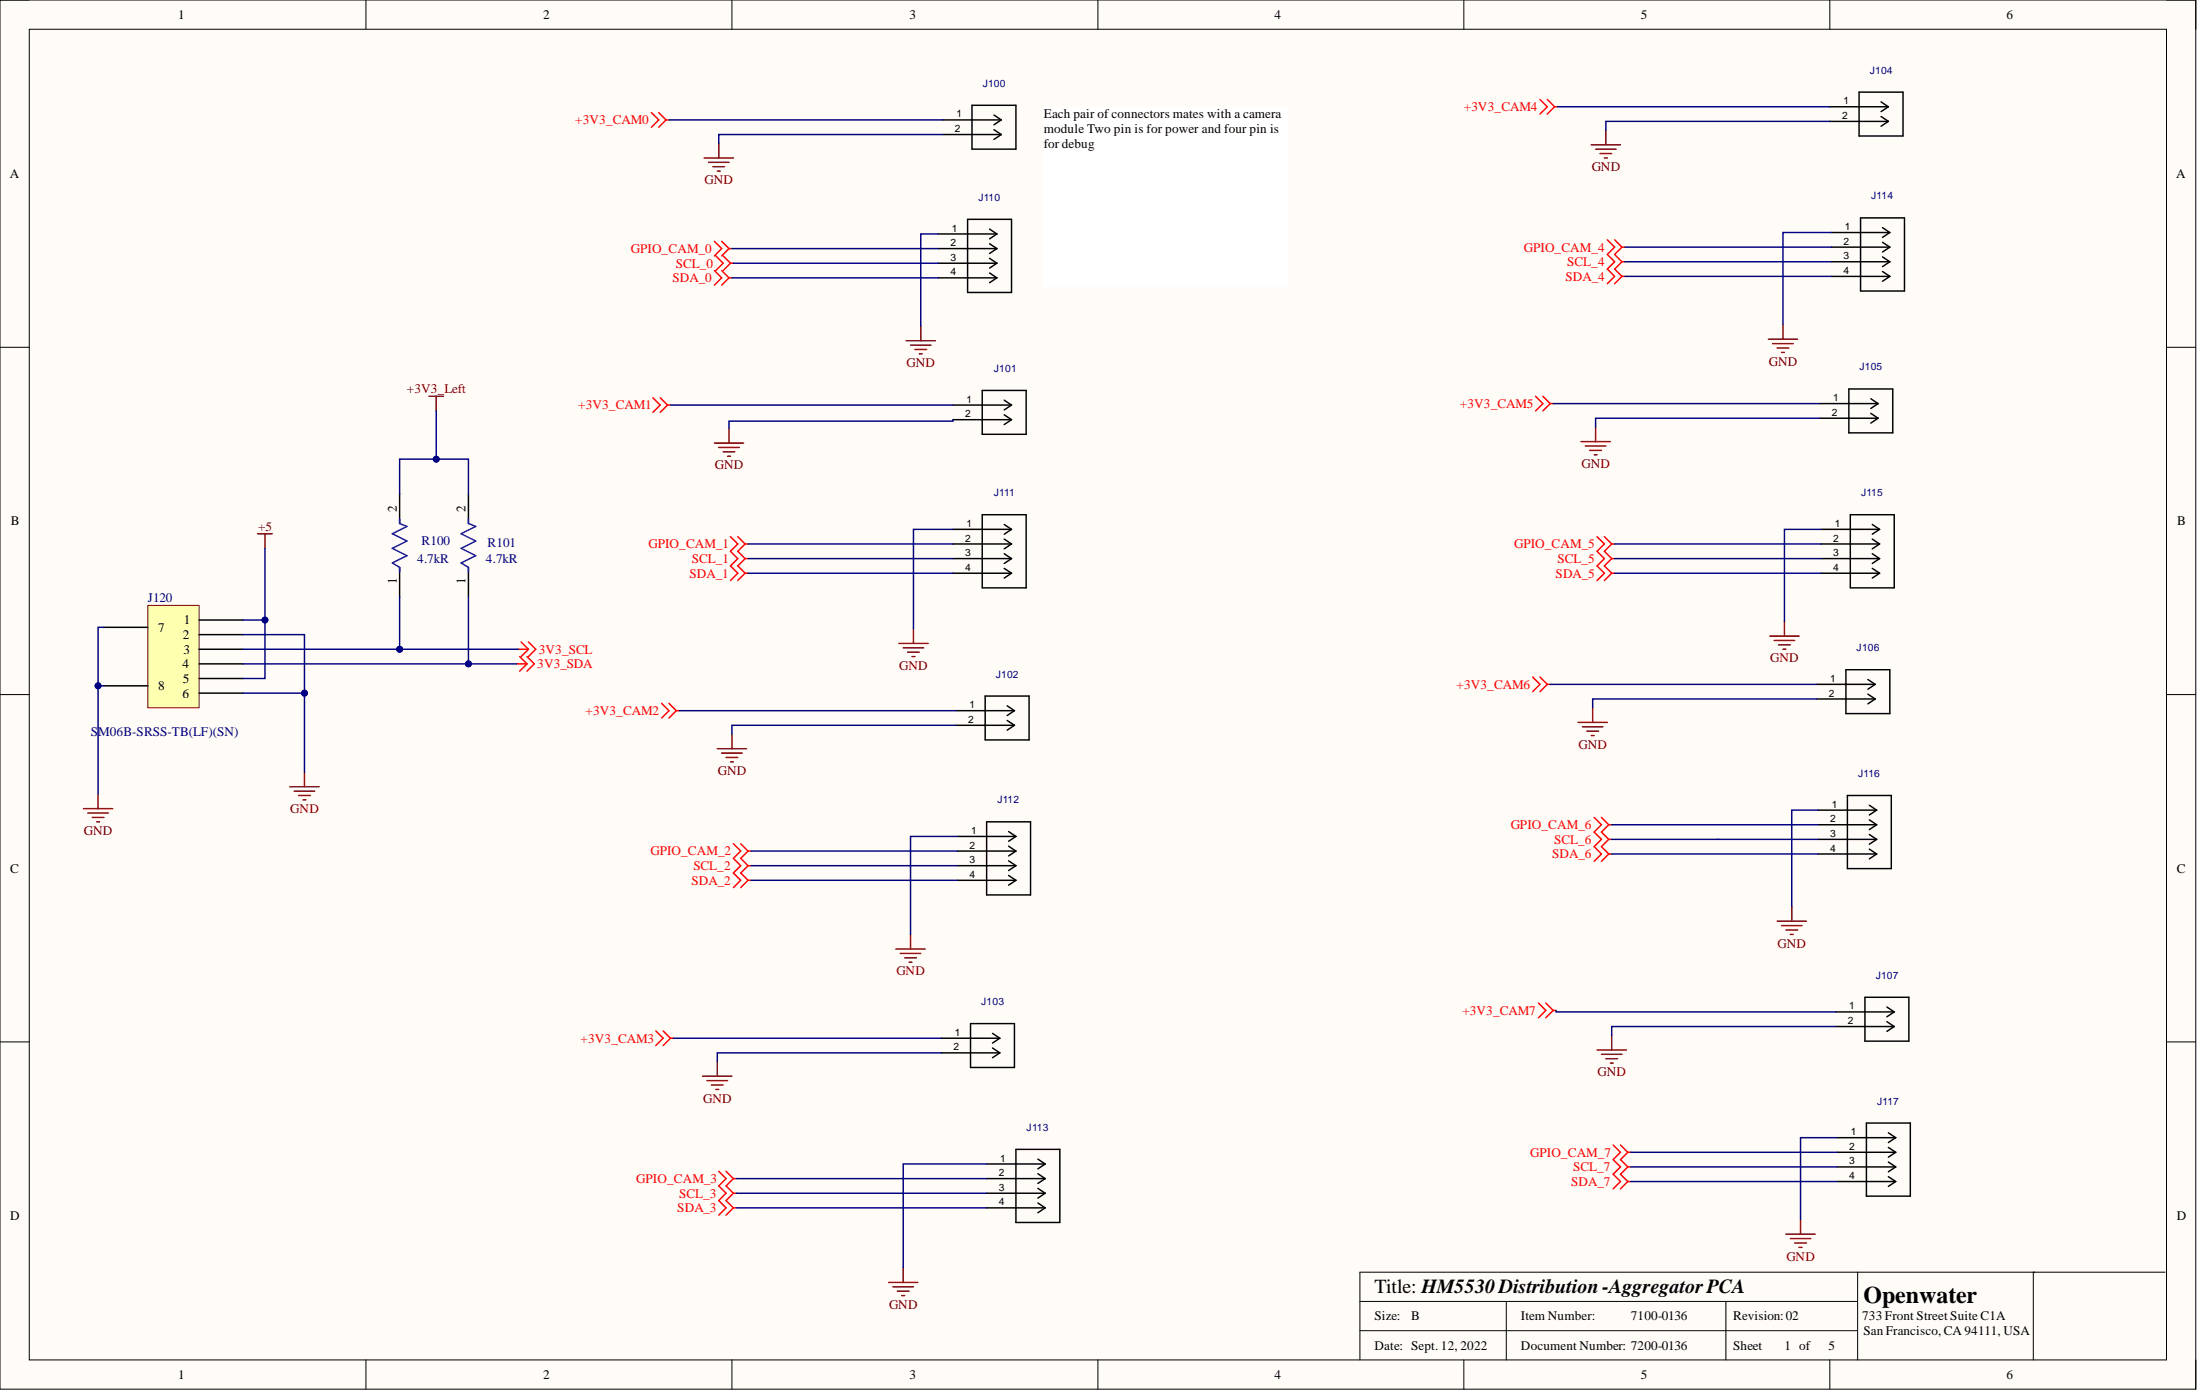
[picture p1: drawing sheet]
<svg xmlns="http://www.w3.org/2000/svg" width="381mm" height="241mm" viewBox="0 0 381 241" stroke-linecap="round" stroke-linejoin="round" font-family="sans-serif">
<path d="M0 0h380.3v240.5h-380.3z" fill-rule="evenodd" fill="#fffcf8"/>
<path d="M0 0h380.3v240.5h-380.3z" fill="none" stroke="#000" stroke-width=".17"/>
<path d="M5.1 5.1h370.1v230.3h-370.1z" fill-rule="evenodd" fill="#fffcf8"/>
<g fill="none" stroke="#000" stroke-width=".17">
<path d="M0 0h5.1M5.1 5.1h370.1v230.3h-370.1zM63.4 0v5.1M126.8 0v5.1M190.1 0v5.1M253.5 0v5.1M316.9 0v5.1M375.2 0h5.1v5.1M0 60.1h5.1M375.2 60.1h5.1M0 120.2h5.1M375.2 120.2h5.1"/>
<path d="M0 180.3h5.1M375.2 180.3h5.1M63.4 235.4v5.1M126.8 235.4v5.1M190.1 235.4v5.1M235.5 225.3h86.2M235.5 230.3h86.2M253.5 235.4v5.1M260.9 225.3v10.1M298.9 225.3v10.1M316.9 235.4v5.1M321.7 220.2v15.2"/>
<path d="M352.1 220.2v15.2M374.9 220.2h-139.4v15.2M380.3 235.4v5.1"/>
</g>
<g fill="none" stroke="#000" stroke-width=".25">
<path d="M168.3 18.2h7.6v7.6h-7.6zM172.1 19.9l1.3 .9M316.9 18.5h10.1M322 15.9h7.6v7.6h-7.6zM325.8 17.6l1.2 .9M327 18.5l-1.2 .8M163.3 23.3h10.1M163.3 20.8h10.1M167.6 38h7.6v12.6h-7.6zM171.4 39.7l1.2 .8M172.1 22.4l1.3 .9M173.4 23.3l-1.3 .8"/>
<path d="M173.4 20.8l-1.3 .8M316.9 21h10.1M322.2 37.7h7.6v12.7h-7.6zM325.8 20.2l1.2 .8M326 39.4l1.3 .8M327 21l-1.2 .9M162.5 48.1h10.1M162.5 45.6h10.1M162.5 43h10.1M162.5 40.5h10.1M171.4 47.3l1.2 .8M171.4 44.7l1.2 .9"/>
<path d="M171.4 42.2l1.2 .8M172.6 48.1l-1.2 .8M172.6 45.6l-1.2 .8M172.6 43l-1.2 .9M172.6 40.5l-1.2 .8M317.1 47.8h10.2M317.1 45.3h10.2M317.1 42.8h10.2M317.1 40.2h10.2M326 47l1.3 .8M326 44.5l1.3 .8M326 41.9l1.3 .9"/>
<path d="M327.3 47.8l-1.3 .9M327.3 45.3l-1.3 .9M327.3 42.8l-1.3 .8M327.3 40.2l-1.3 .9M165 72.6h10.2M165 70.1h10.2M170.1 67.6h7.6v7.6h-7.6zM173.9 71.8l1.3 .8M173.9 69.3l1.3 .8M175.2 72.6l-1.3 .9M175.2 70.1l-1.3 .9M315.1 72.4h10.2"/>
<path d="M315.1 69.9h10.2M320.2 67.3h7.6v7.6h-7.6zM324 71.6l1.3 .8M324 69l1.3 .9M325.3 72.4l-1.3 .8M325.3 69.9l-1.3 .8M165 99.2h10.2M165 96.7h10.2M165 94.2h10.2M165 91.6h10.2M170.1 89.1h7.6v12.7h-7.6zM173.9 98.4l1.3 .8"/>
<path d="M173.9 95.8l1.3 .9M173.9 93.3l1.3 .9M173.9 90.8l1.3 .8M175.2 99.2l-1.3 .9M175.2 96.7l-1.3 .8M175.2 94.2l-1.3 .8M175.2 91.6l-1.3 .9M315.4 99.2h10.1M315.4 96.7h10.1M315.4 94.2h10.1M315.4 91.6h10.1M320.4 89.1h7.6v12.7h-7.6z"/>
<path d="M324.2 98.4l1.3 .8M324.2 95.8l1.3 .9M324.2 93.3l1.3 .9M324.2 90.8l1.3 .8M325.5 99.2l-1.3 .9M325.5 96.7l-1.3 .8M325.5 94.2l-1.3 .8M325.5 91.6l-1.3 .9M314.6 118.5h10.1M319.7 115.9h7.6v7.6h-7.6zM323.5 117.6l1.2 .9M324.7 118.5l-1.2 .8"/>
<path d="M165.5 125.5h10.2M165.5 123h10.2M170.6 120.5h7.6v7.6h-7.6zM174.4 124.7l1.3 .8M174.4 122.2l1.3 .8M175.7 125.5l-1.3 .9M175.7 123l-1.3 .9M314.6 121h10.1M319.9 137.7h7.6v12.7h-7.6zM323.5 120.1l1.2 .9M323.7 139.4l1.3 .8M324.7 121l-1.2 .8"/>
<path d="M165.8 152.4h10.1M165.8 149.8h10.1M165.8 147.3h10.1M165.8 144.8h10.1M170.9 142.3h7.6v12.6h-7.6zM174.7 151.5l1.2 .9M174.7 149l1.2 .8M174.7 146.5l1.2 .8M174.7 143.9l1.2 .9M175.9 152.4l-1.2 .8M175.9 149.8l-1.2 .9M175.9 147.3l-1.2 .9"/>
<path d="M175.9 144.8l-1.2 .8M314.9 147.8h10.1M314.9 145.3h10.1M314.9 142.8h10.1M314.9 140.2h10.1M323.7 147l1.3 .8M323.7 144.4l1.3 .9M323.7 141.9l1.3 .9M325 147.8l-1.3 .9M325 145.3l-1.3 .8M325 142.8l-1.3 .8M325 140.2l-1.3 .9"/>
<path d="M163 179.7h10.1M168.1 177.2h7.6v7.6h-7.6zM171.9 178.9l1.2 .8M173.1 179.7l-1.2 .9M317.9 177.7h10.1M317.9 175.2h10.1M323 172.6h7.6v7.6h-7.6zM326.8 176.8l1.2 .9M326.8 174.3l1.2 .9M328 177.7l-1.2 .8M328 175.2l-1.2 .8M163 182.2h10.1"/>
<path d="M171.9 181.4l1.2 .8M173.1 182.2l-1.2 .9M175.9 199h7.6v12.6h-7.6zM318.2 199.5h10.1M318.2 196.9h10.1M323.2 194.4h7.6v12.7h-7.6zM327 198.6l1.3 .9M327 196.1l1.3 .8M328.3 199.5l-1.3 .8M328.3 196.9l-1.3 .9M170.9 209.1h10.1M170.9 206.5h10.1"/>
<path d="M170.9 204h10.1M170.9 201.5h10.1M179.7 208.2l1.3 .9M179.7 205.7l1.3 .8M179.7 203.2l1.3 .8M179.7 200.6l1.3 .9M181 209.1l-1.3 .8M181 206.5l-1.3 .9M181 204l-1.3 .9M181 201.5l-1.3 .8M318.2 204.5h10.1M318.2 202h10.1"/>
<path d="M327 203.7l1.3 .8M327 201.1l1.3 .9M328.3 204.5l-1.3 .9M328.3 202l-1.3 .8"/>
</g>
<g fill="none" stroke="#f00" stroke-width=".25">
<path d="M123.7 41.8l1.3 1.2-1.3 1.3M123.7 46.8l1.3 1.3-1.3 1.3M124 44.3l1.2 1.3-1.2 1.2M125 41.8l1.2 1.2M125 46.8l1.2 1.3M125.2 44.3l1.3 1.3M126.2 43l-1.2 1.3M126.2 43h.6M126.2 48.1l-1.2 1.3M126.2 48.1h.6M126.5 45.6l-1.3 1.2M126.5 45.6h.5"/>
<path d="M278.4 41.5l1.2 1.3-1.2 1.2 1.2 1.3-1.2 1.3 1.2 1.2-1.2 1.3M279.6 41.5l1.3 1.3M280.9 42.8l-1.3 1.2 1.3 1.3M280.9 42.8h.5M280.9 45.3l-1.3 1.3 1.3 1.2M280.9 45.3h.5M280.9 47.8l-1.3 1.3M280.9 47.8h.5M126.5 92.9l1.3 1.3-1.3 1.2 1.3 1.3-1.3 1.3 1.3 1.2-1.3 1.3M127.8 92.9l1.2 1.3M129 94.2l-1.2 1.2 1.2 1.3M129 94.2h.5"/>
<path d="M129 96.7l-1.2 1.3 1.2 1.2M129 96.7h.5M129 99.2l-1.2 1.3M129 99.2h.5M276.6 92.9l1.2 1.3-1.2 1.2 1.2 1.3-1.2 1.3 1.2 1.2-1.2 1.3M277.8 92.9l1.3 1.3M279.1 94.2h.5M279.1 96.7h.5M279.1 99.2h.5M279.1 94.2l-1.3 1.2 1.3 1.3M279.1 96.7l-1.3 1.3 1.3 1.2M279.1 99.2l-1.3 1.3"/>
<path d="M127 146.1l1.3 1.2-1.3 1.3 1.3 1.2-1.3 1.3 1.3 1.3-1.3 1.2M128.3 146.1l1.2 1.2M129.5 147.3l-1.2 1.3 1.2 1.2M129.5 147.3h.6M129.5 149.8l-1.2 1.3 1.2 1.3M129.5 149.8h.6M129.5 152.4l-1.2 1.2M129.5 152.4h.6M276.1 141.5l1.2 1.3-1.2 1.2 1.2 1.3-1.2 1.3 1.2 1.2-1.2 1.3M277.3 141.5l1.3 1.3M278.6 142.8l-1.3 1.2 1.3 1.3M278.6 142.8h.5"/>
<path d="M278.6 145.3l-1.3 1.3 1.3 1.2M278.6 145.3h.5M278.6 147.8l-1.3 1.3M278.6 147.8h.5M279.4 198.2l1.2 1.3-1.2 1.2 1.2 1.3-1.2 1.3 1.2 1.2-1.2 1.3M280.6 198.2l1.3 1.3M281.9 199.5l-1.3 1.2 1.3 1.3M281.9 199.5h.5M124.5 202.8l1.2 1.2-1.2 1.3 1.2 1.2-1.2 1.3 1.2 1.3-1.2 1.2M125.7 202.8l1.3 1.2M127 204l-1.3 1.3 1.3 1.2M127 204h.5"/>
<path d="M127 206.5l-1.3 1.3 1.3 1.3M127 206.5h.5M127 209.1l-1.3 1.2M127 209.1h.5M281.9 202l-1.3 1.3 1.3 1.2M281.9 202h.5M281.9 204.5l-1.3 1.3M281.9 204.5h.5"/>
</g>
<g fill="none" stroke="#800000" stroke-width=".25">
<path d="M121.9 27.3h5.1M122.7 28.1h3.5M123.5 28.9h2M124.2 29.6h.5M124.5 24.8v2.5M275.6 25.1h5M276.3 25.8h3.6M277.1 26.6h2M277.8 27.3h.6M278.1 22.5v2.6M123.7 76.7h5.1M124.5 77.5h3.5"/>
<path d="M125.2 78.2h2.1M126 79h.5M126.2 74.2v2.5M273.8 76.4h5.1M274.6 77.2h3.5M275.3 78h2M276.1 78.7h.5M276.3 73.9v2.5M124.2 129.6h5.1M125 130.4h3.5M125.7 131.1h2.1M126.5 131.9h.5"/>
<path d="M126.8 127.1v2.5M273.3 125h5.1M274 125.8h3.6M274.8 126.6h2M275.6 127.3h.5M275.8 122.5v2.5M279.1 179.2v2.5M121.7 186.3h5.1M122.4 187.1h3.6M123.2 187.8h2M124 188.6h.5M124.2 183.8v2.5"/>
<path d="M276.6 181.7h5.1M277.3 182.5h3.6M278.1 183.3h2M278.9 184h.5"/>
</g>
<path d="M25.6 104.8h8.9v17.7h-8.9z" fill-rule="evenodd" fill="#ffffb0"/>
<path d="M25.6 104.8h8.9v17.7h-8.9z" fill="none" stroke="#800000" stroke-width=".17"/>
<path d="M69.2 85.6v5M69.2 98.2v5.1M81.1 85.6v5M81.1 98.2v5.1M18 108.6h7.6M18 118.7h7.6M34.5 107.3h7.6M34.5 109.9h7.6M34.5 112.4h7.6M34.5 114.9h7.6M34.5 117.4h7.6M34.5 120h7.6" fill="none" stroke="#000" stroke-width=".25"/>
<g fill="none" stroke="#800000" stroke-width=".25">
<path d="M74.3 68.6h2.5M75.5 68.6v2.5M44.6 92.4h2.6M45.9 92.4v2.5M14.5 140h5M17 137.4v2.6M50.2 136.2h5.1M51 136.9h3.5M51.7 137.7h2M52.5 138.5h.5M52.7 133.6v2.6M15.2 140.7h3.6"/>
<path d="M16 141.5h2M16.7 142.3h.5"/>
</g>
<path d="M89.5 114.9h1.8M89.7 112.4h1.8M90 113.7l1.3 1.2M90.3 111.1l1.2 1.3M91.3 114.9l-1.3 1.3M91.3 113.7l1.2 1.2-1.2 1.3M91.5 112.4l-1.2 1.3M91.5 111.1l1.3 1.3-1.3 1.3" fill="none" stroke="#f00" stroke-width=".25"/>
<path d="M69.2 89.9v.7l1.3 .5-2.6 1.3 2.6 1.3-2.6 1.2 2.6 1.3-2.6 1.3 1.3 .7v.8M81.1 89.9v.7l1.3 .5-2.5 1.3 2.5 1.3-2.5 1.2 2.5 1.3-2.5 1.3 1.2 .7v.8" fill="none" stroke="#00f" stroke-width=".25"/>
<path d="M180.8 18.5h42.3v31.1h-42.3z" fill-rule="evenodd" fill="#fff"/>
<path d="M180.8 18.5h42.3v31.1h-42.3z" fill="none" stroke="#fff" stroke-width=".17"/>
<g fill="none" stroke="#f00" stroke-width=".25">
<path d="M112.8 19.5l1.3 1.3-1.3 1.2M114.1 19.5l1.2 1.3M266.7 17.2l1.3 1.3-1.3 1.2M268 17.2l1.2 1.3M269.2 18.5l-1.2 1.2M269.2 18.5h.5M115.3 20.8l-1.2 1.2M115.3 20.8h.6M113.1 68.9l1.2 1.2-1.2 1.3M114.3 68.9l1.3 1.2M115.6 70.1l-1.3 1.3M115.6 70.1h.5"/>
<path d="M265.9 68.6l1.3 1.3-1.3 1.2M267.2 68.6l1.3 1.3M268.5 69.9l-1.3 1.2M268.5 69.9h.5M265.4 117.2l1.3 1.3-1.3 1.2M266.7 117.2l1.3 1.3M268 118.5l-1.3 1.2M268 118.5h.5M114.6 121.8l1.3 1.2-1.3 1.3M115.9 121.8l1.2 1.2M117.1 123l-1.2 1.3M117.1 123h.5"/>
<path d="M113.6 178.5l1.2 1.2-1.2 1.3M114.8 178.5l1.3 1.2M116.1 179.7l-1.3 1.3M116.1 179.7h.5M266.4 173.6l1.3 1.3-1.3 1.3M267.7 173.6l1.3 1.3M269 174.9l-1.3 1.3M269 174.9h.5"/>
</g>
<g fill="none" stroke="#000080" stroke-width=".25">
<path d="M163.3 23.3h-38.8v1.5M316.9 21h-38.8v1.5M126.8 43h35.7M126.8 48.1h35.7M127 45.6h35.5M281.4 42.8h35.7M281.4 45.3h35.7M281.4 47.8h35.7M315.1 72.4h-38.8v1.5M45.9 94.9v12.4h-3.8M129.5 96.7h35.5M129.5 99.2h35.5"/>
<path d="M279.6 96.7h35.8M279.6 99.2h35.8M279.6 94.2h35.8M165.5 125.5h-38.7v1.6M314.6 121h-38.8v1.5M130.1 147.3h35.7M130.1 149.8h35.7M130.1 152.4h35.7M279.1 142.8h35.8M279.1 147.8h35.8M317.9 177.7h-38.8v1.5M163 182.2h-38.8v1.6"/>
<path d="M282.4 199.5h35.8M127.5 204h43.4M127.5 206.5h43.4M127.5 209.1h43.4M282.4 202h35.8M282.4 204.5h35.8"/>
</g>
<circle cx="45.9" cy="107.3" r=".51" fill="#000080"/>
<circle cx="45.9" cy="107.3" r=".51" fill="none" stroke="#000080" stroke-width=".17"/>
<path d="M165 72.6v.3h-38.8v1.3M17 118.7h1" fill="none" stroke="#000080" stroke-width=".25"/>
<circle cx="17" cy="118.7" r=".51" fill="#000080"/>
<circle cx="17" cy="118.7" r=".51" fill="none" stroke="#000080" stroke-width=".17"/>
<path d="M75.5 79.5h5.6v6.1" fill="none" stroke="#000080" stroke-width=".25"/>
<circle cx="75.5" cy="79.5" r=".51" fill="#000080"/>
<circle cx="75.5" cy="79.5" r=".51" fill="none" stroke="#000080" stroke-width=".17"/>
<path d="M75.5 71.1v8.4h-6.3v6.1" fill="none" stroke="#000080" stroke-width=".25"/>
<circle cx="75.5" cy="79.5" r=".51" fill="#000080"/>
<circle cx="75.5" cy="79.5" r=".51" fill="none" stroke="#000080" stroke-width=".17"/>
<path d="M69.2 103.3v9.1" fill="none" stroke="#000080" stroke-width=".25"/>
<circle cx="69.2" cy="112.4" r=".51" fill="#000080"/>
<circle cx="69.2" cy="112.4" r=".51" fill="none" stroke="#000080" stroke-width=".17"/>
<path d="M81.1 103.3v11.6" fill="none" stroke="#000080" stroke-width=".25"/>
<circle cx="81.1" cy="114.9" r=".51" fill="#000080"/>
<circle cx="81.1" cy="114.9" r=".51" fill="none" stroke="#000080" stroke-width=".17"/>
<path d="M45.9 107.3v10.1h-3.8" fill="none" stroke="#000080" stroke-width=".25"/>
<circle cx="45.9" cy="107.3" r=".51" fill="#000080"/>
<circle cx="45.9" cy="107.3" r=".51" fill="none" stroke="#000080" stroke-width=".17"/>
<path d="M42.1 109.9h10.6v10.1" fill="none" stroke="#000080" stroke-width=".25"/>
<circle cx="52.7" cy="120" r=".51" fill="#000080"/>
<circle cx="52.7" cy="120" r=".51" fill="none" stroke="#000080" stroke-width=".17"/>
<path d="M42.1 120h10.6v13.6" fill="none" stroke="#000080" stroke-width=".25"/>
<circle cx="52.7" cy="120" r=".51" fill="#000080"/>
<circle cx="52.7" cy="120" r=".51" fill="none" stroke="#000080" stroke-width=".17"/>
<path d="M129.5 94.2h35.5M18 108.6h-1v28.8" fill="none" stroke="#000080" stroke-width=".25"/>
<circle cx="17" cy="118.7" r=".51" fill="#000080"/>
<circle cx="17" cy="118.7" r=".51" fill="none" stroke="#000080" stroke-width=".17"/>
<path d="M42.1 114.9h47.4" fill="none" stroke="#000080" stroke-width=".25"/>
<circle cx="81.1" cy="114.9" r=".51" fill="#000080"/>
<circle cx="81.1" cy="114.9" r=".51" fill="none" stroke="#000080" stroke-width=".17"/>
<path d="M42.1 112.4h47.6" fill="none" stroke="#000080" stroke-width=".25"/>
<circle cx="69.2" cy="112.4" r=".51" fill="#000080"/>
<circle cx="69.2" cy="112.4" r=".51" fill="none" stroke="#000080" stroke-width=".17"/>
<g fill="none" stroke="#000080" stroke-width=".25">
<path d="M269.7 18.5h47.2M115.9 20.8h47.4M162.5 40.5h-3v15.9M317.1 40.2h-8.3v16M116.1 70.1h48.9M269 69.9h46.1M165 91.6h-6.8v17.2M315.4 91.6h-6.4v16M268.5 118.5h46.1M117.6 123h47.9M165.8 144.8h-8.1v16.9M279.1 145.3h35.8"/>
<path d="M314.9 140.2h-4.6v16.7M116.6 179.7h46.4M269.5 174.9v.3h48.4M318.2 196.9h-6.4v14.2M170.9 201.5h-14.5v18"/>
</g>
<g fill="none" stroke="#800000" stroke-width=".25">
<path d="M156.9 59h5.1M157.7 59.7h3.5M159.5 56.4v2.6M306.2 58.7h5.1M307 59.5h3.6M308.8 56.2v2.5M158.4 60.5h2.1M159.2 61.3h.5M307.8 60.2h2M308.5 61h.5M155.7 111.4h5M156.4 112.1h3.6"/>
<path d="M157.2 112.9h2M157.9 113.7h.5M158.2 108.8v2.6M306.5 110.1h5.1M307.3 110.9h3.5M308 111.6h2M308.8 112.4h.5M309 107.6v2.5M307.8 159.5h5M310.3 156.9v2.6M155.1 164.3h5.1M155.9 165h3.6"/>
<path d="M156.7 165.8h2M157.4 166.6h.5M157.7 161.7v2.6M308.5 160.2h3.6M309.3 161h2M310 161.7h.6M156.4 219.5v2.5M309.3 213.6h5.1M310 214.4h3.6M310.8 215.2h2M311.6 215.9h.5M311.8 211.1v2.5"/>
<path d="M153.9 222h5.1M154.6 222.7h3.6M155.4 223.5h2M156.2 224.3h.5"/>
</g>
<text font-size="4.1" x="322.7" y="225.6">Openwater</text>
<text font-size="3.5" x="238" y="223.8">Title: HM5530 Distribution -AggregatorPCA</text>
<g font-size="2.3">
<text x="30.8" y="3.3">1</text>
<text x="94.1" y="3.3">2</text>
<text x="157.5" y="3.3">3</text>
<text x="220.7" y="3.3">4</text>
<text x="284.2" y="3.3">5</text>
<text x="347.5" y="3.3">6</text>
<text x="180.8" y="20.5">Each pair of connectors mates with a camera</text>
<text x="180.8" y="23">module Two pin is for power and four pin is</text>
<text x="180.8" y="25.6">for debug</text>
<text x="1.7" y="30.8">A</text>
<text x="376.9" y="30.8">A</text>
<text x="68.7" y="88.6" transform="rotate(-90 68.7 88.6)">2</text>
<text x="80.6" y="88.6" transform="rotate(-90 80.6 88.6)">2</text>
<text x="1.9" y="91">B</text>
<text x="377.1" y="91">B</text>
<text x="68.7" y="101.1" transform="rotate(-90 68.7 101.1)">1</text>
<text x="80.6" y="101.1" transform="rotate(-90 80.6 101.1)">1</text>
<text x="27.4" y="109.3">7</text>
<text x="31.7" y="110.6">2</text>
<text x="31.8" y="113.1">3</text>
<text x="31.9" y="108.1">1</text>
<text x="27.4" y="119.5">8</text>
<text x="31.6" y="115.7">4</text>
<text x="31.7" y="118.2">5</text>
<text x="31.6" y="120.7">6</text>
<text x="1.8" y="151">C</text>
<text x="377" y="151">C</text>
<text x="1.8" y="211.2">D</text>
<text x="377" y="211.2">D</text>
<text x="238" y="228.6">Size:</text>
<text x="238" y="233.6">Date: Sept. 12, 2022</text>
<text x="244.4" y="228.6">B</text>
<text x="263.4" y="228.6">Item Number:</text>
<text x="263.4" y="233.6">Document Number: 7200-0136</text>
<text x="282.4" y="228.6">7100-0136</text>
<text x="300.2" y="228.6">Revision:02</text>
<text x="300.2" y="233.6">Sheet</text>
<text x="309" y="233.6">1 of</text>
<text x="316.6" y="233.6">5</text>
<text x="322.5" y="228.6">733 Front Street Suite C1A</text>
<text x="322.7" y="231.1">San Francisco, CA 94111, USA</text>
<text x="30.8" y="238.7">1</text>
<text x="94.1" y="238.7">2</text>
<text x="157.5" y="238.7">3</text>
<text x="220.7" y="238.7">4</text>
<text x="284.2" y="238.7">5</text>
<text x="347.5" y="238.7">6</text>
</g>
<g font-size="2.3" fill="#f00">
<text x="99.6" y="21.5">+3V3_CAM0</text>
<text x="253.5" y="19.2">+3V3_CAM4</text>
<text x="109.3" y="43.8">GPIO_CAM_0</text>
<text x="117" y="46.3">SCL_0</text>
<text x="263.9" y="43.5">GPIO_CAM_4</text>
<text x="271.4" y="46.1">SCL_4</text>
<text x="116.4" y="48.9">SDA_0</text>
<text x="271.1" y="48.6">SDA_4</text>
<text x="100.1" y="70.9">+3V3_CAM1</text>
<text x="252.8" y="70.6">+3V3_CAM5</text>
<text x="112.3" y="94.9">GPIO_CAM_1</text>
<text x="262.2" y="94.9">GPIO_CAM_5</text>
<text x="119.4" y="100">SDA_1</text>
<text x="119.8" y="97.5">SCL_1</text>
<text x="269.4" y="100">SDA_5</text>
<text x="269.7" y="97.5">SCL_5</text>
<text x="93.3" y="113.1">3V3_SCL</text>
<text x="93" y="115.7">3V3_SDA</text>
<text x="252.2" y="119.2">+3V3_CAM6</text>
<text x="101.4" y="123.8">+3V3_CAM2</text>
<text x="261.6" y="143.5">GPIO_CAM_6</text>
<text x="112.6" y="148.1">GPIO_CAM_2</text>
<text x="268.8" y="148.6">SDA_6</text>
<text x="269.1" y="146.1">SCL_6</text>
<text x="119.7" y="153.1">SDA_2</text>
<text x="120.1" y="150.6">SCL_2</text>
<text x="253.3" y="175.7">+3V3_CAM7</text>
<text x="100.6" y="180.5">+3V3_CAM3</text>
<text x="265" y="200.2">GPIO_CAM_7</text>
<text x="272.4" y="202.8">SCL_7</text>
<text x="110.2" y="204.8">GPIO_CAM_3</text>
<text x="117.3" y="209.8">SDA_3</text>
<text x="117.6" y="207.3">SCL_3</text>
<text x="272.1" y="205.3">SDA_7</text>
</g>
<g font-size="2.3" fill="#800000">
<text x="275.7" y="29.6">GND</text>
<text x="122" y="31.9">GND</text>
<text x="157" y="63.5">GND</text>
<text x="306.3" y="63.3">GND</text>
<text x="70.5" y="68.1">+3V3_Left</text>
<text x="123.8" y="81.3">GND</text>
<text x="273.9" y="81">GND</text>
<text x="44.7" y="91.9">+5</text>
<text x="155.7" y="115.9">GND</text>
<text x="306.6" y="114.7">GND</text>
<text x="273.4" y="129.6">GND</text>
<text x="124.3" y="134.2">GND</text>
<text x="50.3" y="140.7">GND</text>
<text x="14.5" y="144.5">GND</text>
<text x="307.8" y="164">GND</text>
<text x="155.2" y="168.8">GND</text>
<text x="121.8" y="190.9">GND</text>
<text x="276.7" y="186.3">GND</text>
<text x="309.4" y="218.2">GND</text>
<text x="154" y="226.5">GND</text>
</g>
<g font-size="2.3" fill="#000080">
<text x="73" y="94.4">R100</text>
<text x="84.4" y="94.7">R101</text>
<text x="72.3" y="97.5">4.7kR</text>
<text x="84.2" y="97.5">4.7kR</text>
<text x="25.6" y="104.3">J120</text>
<text x="15.7" y="127.3">SM06B-SRSS-TB(LF)(SN)</text>
</g>
<g font-size="1.8" fill="#000080">
<text x="170.2" y="15">J100</text>
<text x="323.8" y="12.7">J104</text>
<text x="169.4" y="34.8">J110</text>
<text x="324.1" y="34.5">J114</text>
<text x="172.1" y="64.4">J101</text>
<text x="322" y="64.1">J105</text>
<text x="172.1" y="85.9">J111</text>
<text x="322.3" y="85.9">J115</text>
<text x="321.5" y="112.7">J106</text>
<text x="172.5" y="117.3">J102</text>
<text x="321.8" y="134.5">J116</text>
<text x="172.7" y="139">J112</text>
<text x="169.9" y="174">J103</text>
<text x="324.8" y="169.4">J107</text>
<text x="325.1" y="191.2">J117</text>
<text x="177.8" y="195.7">J113</text>
</g>
<g font-size="1.8">
<text x="165.4" y="22.9">2</text>
<text x="165.6" y="20.3">1</text>
<text x="319" y="20.6">2</text>
<text x="319.3" y="18.1">1</text>
<text x="164.9" y="40.1">1</text>
<text x="319.5" y="39.8">1</text>
<text x="164.6" y="47.7">4</text>
<text x="164.6" y="45.1">3</text>
<text x="164.6" y="42.6">2</text>
<text x="319.3" y="47.4">4</text>
<text x="319.3" y="44.9">3</text>
<text x="319.3" y="42.4">2</text>
<text x="167.4" y="69.7">1</text>
<text x="317.2" y="72">2</text>
<text x="317.5" y="69.4">1</text>
<text x="167.1" y="72.2">2</text>
<text x="167.1" y="93.7">2</text>
<text x="167.4" y="91.2">1</text>
<text x="317.5" y="93.7">2</text>
<text x="317.7" y="91.2">1</text>
<text x="167.1" y="98.8">4</text>
<text x="167.1" y="96.3">3</text>
<text x="317.5" y="98.8">4</text>
<text x="317.5" y="96.3">3</text>
<text x="317" y="118">1</text>
<text x="167.7" y="125.1">2</text>
<text x="167.9" y="122.6">1</text>
<text x="316.7" y="120.6">2</text>
<text x="317" y="142.3">2</text>
<text x="317.2" y="139.8">1</text>
<text x="167.9" y="149.4">3</text>
<text x="167.9" y="146.9">2</text>
<text x="168.2" y="144.4">1</text>
<text x="317" y="147.4">4</text>
<text x="317" y="144.9">3</text>
<text x="167.9" y="152">4</text>
<text x="165.4" y="179.3">1</text>
<text x="320" y="177.3">2</text>
<text x="320.3" y="174.7">1</text>
<text x="165.1" y="181.8">2</text>
<text x="320.5" y="196.5">1</text>
<text x="173" y="203.6">2</text>
<text x="173.2" y="201.1">1</text>
<text x="320.3" y="201.6">3</text>
<text x="320.3" y="199">2</text>
<text x="173" y="208.7">4</text>
<text x="173" y="206.1">3</text>
<text x="320.3" y="204.1">4</text>
</g>
</svg>
